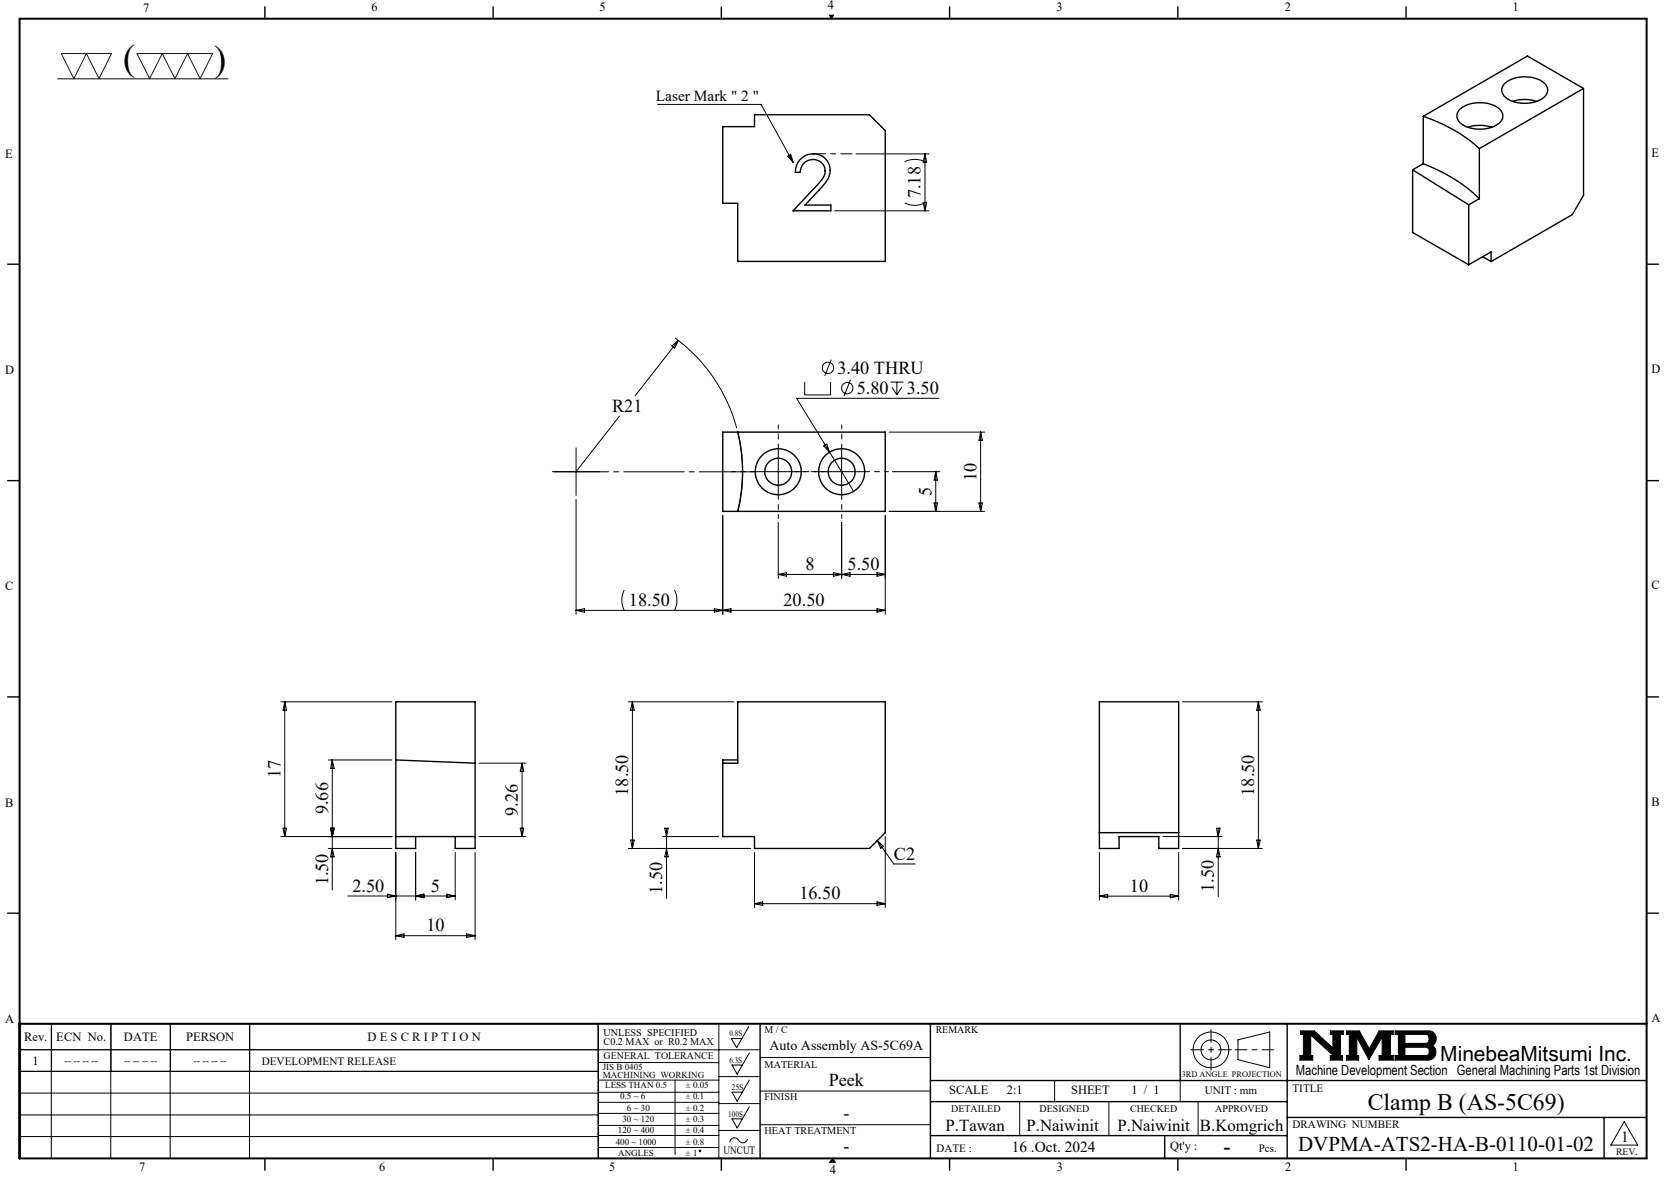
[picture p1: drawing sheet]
<svg xmlns="http://www.w3.org/2000/svg" width="420mm" height="297mm" viewBox="0 0 420 297" stroke-linecap="round" stroke-linejoin="round" font-family="sans-serif">
<g fill="none" stroke="#000" stroke-width=".25">
<path d="M14.5 19.9h43M209.2 3.8h1.1l-.6 .9zM165.9 26.3h26.1l8.1 14.7M198.7 39.4l.8-.5 .6 2.1zM215.9 38.8h18.4M233.3 38.8v14.4M233.3 38.8l.5 2.1h-.9zM210.6 53.2h23.7M228.2 51.2l1 .4a5.7 5.7 0 0 0 4.1-.4M228.2 40.8l1-.4 1.4-.2 1.7 .2 1 .4M232.9 51.1h.9l-.5 2.1zM169.5 87.3l1.6-1.4-.9 1.9z"/>
<path d="M170.3 85.3a41.9 41.9 0 0 1 15.5 22.8M171.1 85.9l-10.9 14M203 96.4v3.3h6.5v-3.3M209.7 90.8l-1.7 4.1M214.5 95.9l-1.6 4.1M224.6 96.4h3.3M225 97.7l1.2 2M226.2 96.4v3.3M227.5 97.7l-1.3 2M139.3 119h12M145.3 113v12M156.2 105l-10.9 14"/>
<path d="M186.1 109a41.1 41.1 0 0 1 0 20M190.3 119h12M196.3 113v12M206.3 119h12M207.8 112.5l.8-.4 .7 2zM212.3 113v12M224.3 109h24.1M225.1 119h12M236 119v10M236 119l.5 2.1h-.9zM236.8 100.5h-35.9l14.4 23.5M247.4 109v20"/>
<path d="M247.4 109l.4 2.1h-.9zM145.3 126v29M182.3 130v25M196.3 131.8v14.1M212.3 131.8v14.1M223.3 130v25M235.6 126.9h.9l-.5 2.1zM246.9 126.9h.9l-.4 2.1zM248.4 129h-24.1M145.3 154h78M145.3 154l2.1-.4v.9zM157.5 148.9a5.7 5.7 0 0 0 0 5.1"/>
<path d="M170.1 148.9a5.7 5.7 0 0 1 0 5.1M180.2 153.6l2.1 .4-2.1 .5zM182.3 154l2.1-.4v.9zM196.3 145h27M196.3 145l2.1-.5v.9zM210.2 144.5l2.1 .5-2.1 .4zM212.3 145l2.1-.5v.9zM221.2 144.5l2.1 .5-2.1 .4zM221.2 153.6l2.1 .4-2.1 .5zM70.8 177.1h28M71.8 177.1v34M71.8 177.1l.5 2.1h-.9z"/>
<path d="M158.5 177.1h26.6M159.5 177.1l.5 2.1h-.9zM159.5 177.1v37M298.3 177.1h20.2M317.4 177.1l.5 2.1h-.9zM317.4 177.1v37M82.8 191.8h16M83.8 191.8v32.8M83.8 191.8l.5 2.1h-.9zM120.8 192.6h11.9M131.7 192.6v18.5M131.7 192.6l.4 2.1h-.9z"/>
<path d="M70.8 211.1h28M71.4 209h.9l-.5 2.1zM82.8 214.1h16M83.4 209h.9l-.5 2.1zM83.8 214.1l.5 2.1h-.9zM99.8 215.1v22M104.8 215.1v12M114.8 215.1v12M119.8 215.1v22M120.8 211.1h11.9M131.2 209h.9l-.4 2.1zM158.5 214.1h30.8"/>
<path d="M159.1 212h.9l-.5 2.1zM167.1 211.1h14.2M167.7 209h.9l-.5 2.1zM168.1 209v17.7M168.1 214.1l.5 2.1h-.9zM190.3 215.1v13.9M221.3 212.1l1.6 1.5-.8 .5zM221.3 212.1l4.2 5.9h5.4M223.3 211.1v17.9M277.3 215.1v12M293.3 211.1h15M297.3 215.1v12"/>
<path d="M298.3 214.1h20.2M306.8 209h1l-.5 2.1zM307.3 214.1l.5 2.1h-1zM307.3 209v17.3M317 212h.9l-.5 2.1zM87.7 226.1h27.1M97.7 225.6l2.1 .5-2.1 .4zM99.8 236.1h20M99.8 236.1l2.1-.4v.8zM104.8 226.1l2.1-.5v.9zM112.7 225.6l2.1 .5-2.1 .4zM117.7 235.7l2.1 .4-2.1 .4z"/>
<path d="M190.3 228h33M190.3 228l2.1-.4v.9zM221.2 227.6l2.1 .4-2.1 .5zM277.3 226.1h20M277.3 226.1l2.1-.4v.9zM295.2 225.7l2.1 .4-2.1 .5zM12.9 258.3v34M13 258.3v12M27.9 258.3v34M28 258.3v12M42.9 258.3v34M43 258.3v12"/>
<path d="M62.9 258.3v34M63 258.3v12M150.9 258.3v34M181.3 258.3v34M188.9 259l-3.1 5.4-1.3-2.3h2.6M4.9 264.9h186.8M4.9 275.8h146M5 270.3v-12h146v12l-146.1 .1M5 264.9h146M150.9 278.2h30.4M150.9 275.6h30.4M150.9 272.6h30.4"/>
<path d="M150.9 268.1h30.4M170.3 272.6v18.7M181.3 271.7h10.4M181.3 278.5h10.4M189 279.3l-3.1 5.3-1.3-2.3h2.7M189 265.7l-3.1 5.3-1.3-2.3h2.7M189 272.6l-3.1 5.3-1.3-2.3h2.7M191.7 266.8h43M191.7 275.3h43M257.2 278v8.6M266 272.7v5.3M279.7 278v8.6"/>
<path d="M297.7 272.7v5.3M302.2 278v8.6M312.3 262.4l8-2v9l-8-2zM328 260.1h3.5l4.7 4.3v-3.4h-.6v-.9h3.2v.9h-.7v5.3h.5v1.2h-3v-1.2h.7l-5.7-5.1v5.1h.6v1.2h-3.3v-1.2h.9v-5.3h-.8zM339.7 260.1h3.2l2.5 4.6 2.5-4.6h3.5v.9h-.7v5.3h.7v1.2h-3.5v-1.2h.8v-4.6l-3.4 5.7-3-5.7v4.6h.4v1.2h-3v-1.2h.7v-5.3h-.7zM351.9 260.1h8.4a1.97 1.97 0 0 1 1.9 1.5 1.97 1.97 0 0 1-.9 2.2 2.03 2.03 0 0 1 .8 2.2 2.03 2.03 0 0 1-1.8 1.5h-8.4v-1.2h.8v-5.3h-.8zM354.4 261h5.4l.6 .5v1.2l-.4 .5-.3 .1h-5.3zM354.4 264.3h5.4l.6 .4 .1 1a.79 .79 0 0 1-.8 .6h-5.3zM4.9 281.3h146M4.9 286.8h146M150.9 280.9h30.4M150.9 286.5h30.4"/>
<path d="M150.9 284h30.4M150.9 289.6h30.4M181.3 285.3h10.4M188.6 287.4a1.29 1.29 0 0 1-1.2 1 1.29 1.29 0 0 1-1.3-.9 1.14 1.14 0 0 0-1.3-.3 1.14 1.14 0 0 0-.7 1.1M191.7 283.8h43M210 292.3l.7 1M409.7 283l3.4 6h-6.8z"/>
<circle cx="208.9" cy="92.8" r="1.43"/>
<circle cx="213.7" cy="97.9" r="1.43"/>
<circle cx="305.5" cy="264.9" r="2.51"/>
<circle cx="305.5" cy="264.9" r="4.5"/>
<circle cx="176.6" cy="290.4" r=".2"/>
</g>
<path d="M311.6 264.9h9.7" fill="none" stroke="#000" stroke-width=".25" stroke-dasharray="15.2 1.3 1.3 1.3" stroke-dashoffset="12.3"/>
<path d="M305.5 259.8v10.2M300.4 264.9h10.2" fill="none" stroke="#000" stroke-width=".25" stroke-dasharray="15.2 1.3 1.3 1.3" stroke-dashoffset="12"/>
<g fill="none" stroke="#000" stroke-width=".35">
<path d="M66.8 1.7v3M124.4 1.7v3M182 1.7v3M239.5 1.7v3M297.1 1.7v3M354.7 1.7v3M182.3 32h8v-3h29l4 3.9v33.1h-37.2v-14.7h-3.8zM359 29.3a40 40 0 0 1 14.2 8.2M359 29.3v12M368.1 27.7a8.3 8.3 0 0 1 10.3 0 2.38 2.38 0 0 1-.9 3.9 8.6 8.6 0 0 1-9.2-.6 2.19 2.19 0 0 1-.2-3.3zM370.3 32.1l2.1-.4a9.4 9.4 0 0 1 3.9 .4M373.2 37.5v12.6"/>
<path d="M379.4 21.2a8.2 8.2 0 0 1 10.3-.1 2.48 2.48 0 0 1-1.3 4.1 8.5 8.5 0 0 1-9-1 2.17 2.17 0 0 1 0-3zM381.6 25.6l1.2-.3a10.2 10.2 0 0 1 4.8 .3M399.5 22.3l-26.3 15.2M399.5 22.3v27l-2.9 4.8-20.5 11.9M399.5 22.3l-14.2-8.2-26.3 15.2M201.8 40.4a4.3 4.3 0 0 1 6.2-.6 4.3 4.3 0 0 1 .3 6.2l-5.2 5.7h6.5v1.5h-9.5l6.7-7.2a3.2 3.2 0 0 0-.2-5.4 3.2 3.2 0 0 0-4.7 2.9h-1.3l.1-.7a4.5 4.5 0 0 1 1.1-2.4zM356.3 42.9v15.8l14.2 8.1M356.3 42.9l14.2 8.8M359 41.3a41.1 41.1 0 0 1 14.2 8.8M359 41.3l-2.7 1.6M370.5 51.7v15.1M373.2 50.1l-2.7 1.6"/>
<path d="M1.9 66.7h3M374 64.8l2.1 1.2M376.1 66v-2.4l-5.6 3.2M415.4 66.7h3M182.3 109h41v20h-41zM186.1 109a40.9 40.9 0 0 1 0 20M1.9 121.3h3M415.4 121.3h3M1.9 175.9h3M277.3 177.1h20v37h-5v-3h-10v3h-5zM415.4 175.9h3M99.8 191.8l20 .8"/>
<path d="M186.1 191.8h-3.8v19.3h8v3h29l4-4v-33h-37.2v15.5h-3.8M99.8 211.1h20M104.8 211.1v3h-5v-37h20v37h-5v-3M277.3 210.1h20M1.9 230.4h3M415.4 230.4h3M150.9 258.3v34M191.7 258.3v34M234.7 258.3v34M297.7 258.3v14.4M324.7 258.3v34M234.7 272.7h180.7"/>
<path d="M234.7 278h90M66.8 292.3v3M124.4 292.3v3M182 292.3v3M234.7 286.6h90M239.5 292.3v3M293.8 286.6v5.7M297.1 292.3v3M324.7 282h90.7M354.7 292.3v3M404.6 282v10.3"/>
<circle cx="196.3" cy="119" r="3.4"/>
<circle cx="196.3" cy="119" r="5.8"/>
<circle cx="212.3" cy="119" r="3.4"/>
<circle cx="212.3" cy="119" r="5.8"/>
</g>
<path d="M4.9 4.7h410.5v287.6h-410.5zM4.9 258.3h410.5" fill="none" stroke="#000" stroke-width=".5"/>
<path d="M210 292.3l-.7 1h1.4" fill="none" stroke="#00f" stroke-width=".25"/>
<g fill="#000">
<path d="M210 292.3l.7 1h-1.4z"/>
<path d="M209.2 3.8l.5 .9 .6-.9zM328 260.1v.9h.8v5.3h-.9v1.2h3.3v-1.2h-.6v-5.1l5.7 5.1h-.7v1.2h3v-1.2h-.5v-5.3h.7v-.9h-3.2v.9h.6v3.4l-4.7-4.3zM351.9 260.1v.9h.8v5.3h-.8v1.2h8.6l.7-.2 .6-.5 .4-.8v-.8l-.3-.8-.6-.6 .8-.8 .2-1.3-.5-.9-.5-.5-.6-.2zM354.4 264.3h5.4l.6 .4 .1 1-.6 .6h-5.5zM354.4 261l5.5 .1 .5 .5v1.1l-.3 .5-.3 .1h-5.4zM339.7 260.1v.9h.7v5.3h-.7v1.2h3v-1.2h-.4v-4.6l3 5.7 3.4-5.7v4.6h-.8v1.2h3.5v-1.2h-.7v-5.3h.7v-.9h-3.5l-2.5 4.6-2.5-4.6z" fill-rule="evenodd"/>
</g>
<path d="M190.3 119h-5.8M196.3 113v-5.8M202.3 119h5.8M206.3 119h-5.8M212.3 113v-5.8M218.3 119h5.8M196.3 125v5.8M212.3 125v5.8" fill="none" stroke="#000" stroke-width=".25" stroke-dasharray="15.2 1.3 1.3 1.3" stroke-dashoffset="14.2"/>
<path d="M205.4 38.8h9.5" fill="none" stroke="#000" stroke-width=".25" stroke-dasharray="15.2 1.3 1.3 1.3" stroke-dashoffset="12.4"/>
<path d="M190.1 119.1h-50.3" fill="none" stroke="#000" stroke-width=".25" stroke-dasharray="15.2 1.3 1.3 1.3" stroke-dashoffset="1.5"/>
<path d="M15.5 13.5h12.7l-3.2 6.4-3.2-6.4-3.2 6.4zM34.6 13.5h19.1l-3.2 6.4-3.2-6.4-3.2 6.4-3.2-6.4-3.2 6.4z" fill="none" stroke="#191924" stroke-width=".25"/>
<path d="M198.7 39.4l.8-.5 .6 2.1z" fill="#000"/>
<g font-size="9.2">
<text x="31.1" y="17.7">(</text>
<text x="54" y="17.8">)</text>
</g>
<text font-size="6" x="345" y="280">Clamp B (AS-5C69)</text>
<g font-size="5.3">
<text x="363.3" y="267.7">MinebeaMitsumi Inc.</text>
<text x="327.4" y="290.4">DVPMA-ATS2-HA-B-0110-01-02</text>
</g>
<text font-size="4.9" x="308.8" y="290.9">-</text>
<g font-size="4.6">
<text x="232.2" y="50" transform="rotate(-90 232.2 50)">7.18</text>
<text x="211.2" y="94.3">3.40 THRU</text>
<text x="216.1" y="99.4">5.80</text>
<text x="228.8" y="99.4">3.50</text>
<text x="154.4" y="103.9">R21</text>
<text x="235" y="125.2" transform="rotate(-90 235 125.2)">5</text>
<text x="246.3" y="121.3" transform="rotate(-90 246.3 121.3)">10</text>
<text x="203.2" y="143.8">8</text>
<text x="213.8" y="143.8">5.50</text>
<text x="158.6" y="152.9">18.50</text>
<text x="197.6" y="152.9">20.50</text>
<text x="70.8" y="196.4" transform="rotate(-90 70.8 196.4)">17</text>
<text x="158.4" y="200.8" transform="rotate(-90 158.4 200.8)">18.50</text>
<text x="316.4" y="200.8" transform="rotate(-90 316.4 200.8)">18.50</text>
<text x="82.8" y="205.5" transform="rotate(-90 82.8 205.5)">9.66</text>
<text x="130.6" y="205.9" transform="rotate(-90 130.6 205.9)">9.26</text>
<text x="225.5" y="216.9">C2</text>
<text x="82.8" y="223.4" transform="rotate(-90 82.8 223.4)">1.50</text>
<text x="88.9" y="225">2.50</text>
<text x="108.7" y="225">5</text>
<text x="167" y="225.5" transform="rotate(-90 167 225.5)">1.50</text>
<text x="201.6" y="226.9">16.50</text>
<text x="285" y="225">10</text>
<text x="306.2" y="225.1" transform="rotate(-90 306.2 225.1)">1.50</text>
<text x="107.5" y="235">10</text>
<text x="209" y="274.1">Peek</text>
<text x="212.7" y="282.4">-</text>
<text x="212.8" y="290.6">-</text>
</g>
<g font-size="4.2">
<text x="238.5" y="285.5">P.Tawan</text>
<text x="258.9" y="285.5">P.Naiwinit</text>
<text x="281.9" y="285.5">P.Naiwinit</text>
<text x="302.7" y="285.5">B.Komgrich</text>
</g>
<g font-size="3.9">
<text x="165.4" y="25.4">Laser Mark &quot; 2 &quot;</text>
<text x="255.2" y="290.6">16 .Oct. 2024</text>
<text x="408.9" y="288.2">1</text>
</g>
<g font-size="3.5">
<text x="194.1" y="265">Auto Assembly AS-5C69A</text>
<text x="326.9" y="271.4">Machine Development Section General Machining Parts 1st Division</text>
</g>
<g font-size="3.2">
<text x="36.1" y="2.9">7</text>
<text x="93.7" y="2.8">6</text>
<text x="151.3" y="2.8">5</text>
<text x="208.8" y="2.2">4</text>
<text x="266.5" y="2.8">3</text>
<text x="324.1" y="2.8">2</text>
<text x="381.6" y="2.8">1</text>
<text x="1.3" y="39.8">E</text>
<text x="416.6" y="39.5">E</text>
<text x="1.3" y="94.3">D</text>
<text x="416.6" y="94.1">D</text>
<text x="1.3" y="148.9">C</text>
<text x="416.6" y="148.7">C</text>
<text x="1.3" y="203.6">B</text>
<text x="416.6" y="203.3">B</text>
<text x="416.6" y="258">A</text>
<text x="1.3" y="258.1">A</text>
<text x="6.1" y="262.7">Rev.</text>
<text x="14.2" y="262.7">ECN No.</text>
<text x="31.3" y="262.7">DATE</text>
<text x="46.9" y="262.7">PERSON</text>
<text x="92.7" y="262.7">D E S C R I P T I O N</text>
<text x="8.2" y="268.7">1</text>
<text x="239.4" y="276.2">SCALE</text>
<text x="254" y="276.2">2:1</text>
<text x="270.2" y="276.2">SHEET</text>
<text x="285.4" y="276.2">1 / 1</text>
<text x="295.2" y="290.1">Qt'y :</text>
<text x="35.1" y="295.5">7</text>
<text x="95.7" y="295.6">6</text>
<text x="153.6" y="295.6">5</text>
<text x="209.3" y="296.3">4</text>
<text x="266.6" y="295.6">3</text>
<text x="324.2" y="295.6">2</text>
<text x="381.6" y="295.6">1</text>
</g>
<g font-size="2.8">
<text x="66" y="268.6">DEVELOPMENT RELEASE</text>
<text x="326" y="275.4">TITLE</text>
<text x="303.9" y="276.2">UNIT : mm</text>
<text x="326" y="284.7">DRAWING NUMBER</text>
<text x="182.5" y="291.2">UNCUT</text>
<text x="236.3" y="290.7">DATE :</text>
<text x="317.6" y="290.6">Pcs.</text>
</g>
<g font-size="2.6">
<text x="152.2" y="261.3">UNLESS SPECIFIED</text>
<text x="152.2" y="263.7">C0.2 MAX or R0.2 MAX</text>
<text x="192.9" y="269.4">MATERIAL</text>
<text x="192.9" y="277.7">FINISH</text>
<text x="192.9" y="286.3">HEAT TREATMENT</text>
</g>
<g font-size="2.5">
<text x="192.9" y="260.7">M / C</text>
<text x="236" y="260.7">REMARK</text>
<text x="16.3" y="268.5">-- -- -- --</text>
<text x="31.3" y="268.5">-- -- -- --</text>
<text x="48.8" y="268.5">-- -- -- --</text>
<text x="152.3" y="267.3">GENERAL TOLERANCE</text>
<text x="239.9" y="280.5">DETAILED</text>
<text x="262.2" y="280.5">DESIGNED</text>
<text x="285.1" y="280.5">CHECKED</text>
<text x="306.6" y="280.5">APPROVED</text>
<text x="407.7" y="291.5">REV.</text>
</g>
<g font-size="2.3">
<text x="152.1" y="270">JIS B 0405</text>
<text x="152.1" y="272.1">MACHINING WORKING</text>
<text x="152.7" y="274.6">LESS THAN 0.5</text>
<text x="173" y="274.6">± 0.05</text>
<text x="156.4" y="277.4">0.5 ~ 6</text>
<text x="158.1" y="280.3">6 ~ 30</text>
<text x="173" y="277.4">± 0.1</text>
<text x="173" y="280.3">± 0.2</text>
<text x="155.9" y="286">120 ~ 400</text>
<text x="157" y="283.2">30 ~ 120</text>
<text x="173" y="283.2">± 0.3</text>
<text x="173" y="286">± 0.4</text>
<text x="155.3" y="288.9">400 ~ 1000</text>
<text x="155.9" y="291.7">ANGLES</text>
<text x="173" y="288.9">± 0.8</text>
<text x="173" y="291.7">± 1</text>
</g>
<g font-size="2.1">
<text x="184" y="261.5">0.8S</text>
<text x="184" y="268.1">6.3S</text>
<text x="184.5" y="275">25S</text>
<text x="298.1" y="271.8">3RD ANGLE PROJECTION</text>
<text x="183.7" y="281.9">100S</text>
</g>
</svg>
